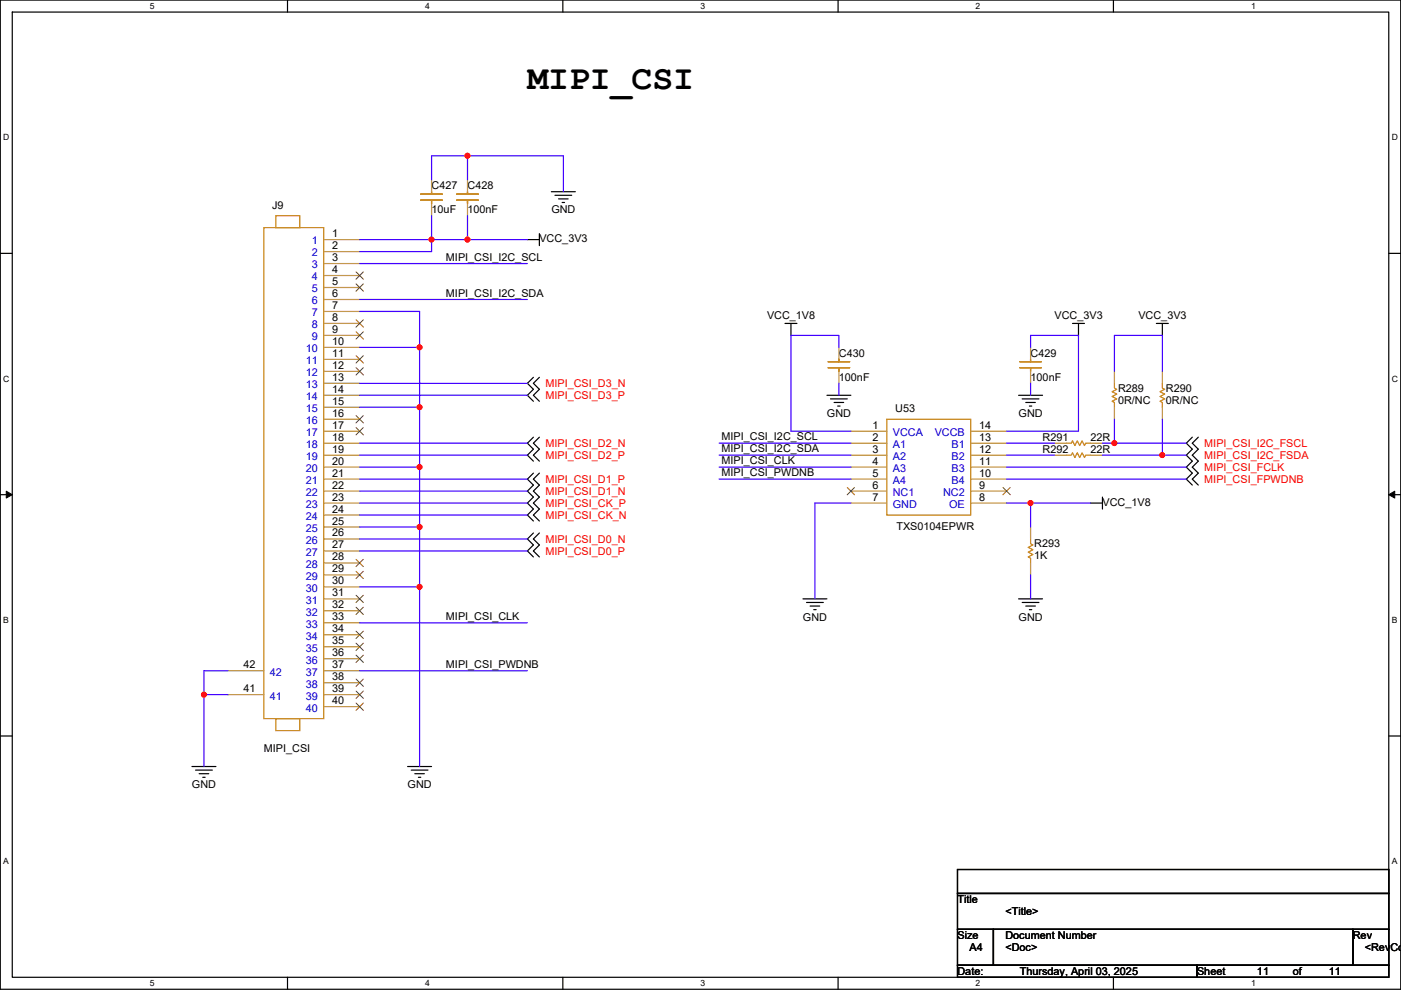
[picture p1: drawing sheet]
<svg xmlns="http://www.w3.org/2000/svg" width="297mm" height="210mm" viewBox="0 0 297 210" stroke-linecap="round" stroke-linejoin="round" font-family="sans-serif">
<path d="M.1 0h296.9v209.8h-296.9zM2.6 2.6h291.8v204.7h-291.8z" fill="none" stroke="#000" stroke-width=".25"/>
<g fill="#fff">
<path d="M31.8 .3h1v2h-1z"/>
<path d="M31.8 207.5h1v2.1h-1z"/>
</g>
<path d="M61 0v2.6M61 207.3v2.5" fill="none" stroke="#000" stroke-width=".25"/>
<g fill="#fff">
<path d="M90.1 .3h1v2h-1z"/>
<path d="M90.1 207.5h1v2.1h-1z"/>
</g>
<path d="M119.3 0v2.6M119.3 207.3v2.5" fill="none" stroke="#000" stroke-width=".25"/>
<g fill="#fff">
<path d="M148.5 .3h1v2h-1z"/>
<path d="M148.5 207.5h1v2.1h-1z"/>
</g>
<path d="M177.7 0v2.6M177.7 207.3v2.5" fill="none" stroke="#000" stroke-width=".25"/>
<g fill="#fff">
<path d="M206.9 .3h1v2h-1z"/>
<path d="M206.9 207.5h1v2.1h-1z"/>
</g>
<path d="M236.1 0v2.6M236.1 207.3v2.5" fill="none" stroke="#000" stroke-width=".25"/>
<g fill="#fff">
<path d="M265.2 .3h1v2h-1z"/>
<path d="M265.2 207.5h1v2.1h-1z"/>
<path d="M.7 28.2h1.3v2h-1.3z"/>
<path d="M295.1 28.2h1.3v2h-1.3z"/>
<path d="M.7 79.3h1.3v2.1h-1.3z"/>
<path d="M295.1 79.3h1.3v2.1h-1.3z"/>
</g>
<path d="M.1 53.7h2.5M294.4 53.7h2.6" fill="none" stroke="#000" stroke-width=".25"/>
<g fill="#fff">
<path d="M.7 130.5h1.2v2h-1.2z"/>
<path d="M295.1 130.5h1.2v2h-1.2z"/>
</g>
<path d="M.1 104.9h2.5M294.4 104.9h2.6" fill="none" stroke="#000" stroke-width=".25"/>
<path d="M1.3 104.2l1.3 .7-1.3 .7zM294.4 104.9l1.3-.7v1.4z" fill="#000" stroke="#000" stroke-width=".21"/>
<g fill="#fff">
<path d="M.7 181.7h1.2v2h-1.2z"/>
<path d="M295.1 181.7h1.2v2h-1.2z"/>
</g>
<g fill="none" stroke="#000" stroke-width=".25">
<path d="M111.8 50.8h2.6M114.4 49.6v2.5M116.9 40.7h5.1M117.7 41.4h3.5M118.4 42.2h2.1M119.2 42.9h.5M166.4 68.6h2.6M167.7 68.6v2.5M227.4 68.6h2.5M228.7 68.6v2.5M245.2 68.6h2.5M246.4 68.6v2.5"/>
<path d="M113.1 92.7l-1.3 1.3 1.3 1.3-1.3 1.2 1.3 1.3M113.1 80l-1.3 1.3 1.3 1.3-1.3 1.2 1.3 1.3M114.4 92.7l-1.3 1.3 1.3 1.3-1.3 1.2 1.3 1.3M114.4 80l-1.3 1.3 1.3 1.3-1.3 1.2 1.3 1.3M175.3 83.8h5.1M176.1 84.6h3.5M176.8 85.4h2.1M177.6 86.1h.5M216 83.8h5M216.7 84.6h3.6M217.5 85.4h2M218.2 86.1h.6"/>
<path d="M252.8 92.7l-1.3 1.3 1.3 1.3-1.3 1.2 1.3 1.3-1.3 1.3 1.3 1.3-1.3 1.2 1.3 1.3M254.1 92.7l-1.3 1.3 1.3 1.3-1.3 1.2 1.3 1.3-1.3 1.3 1.3 1.3-1.3 1.2 1.3 1.3M113.1 113.1l-1.3 1.2 1.3 1.3-1.3 1.3 1.3 1.2M113.1 100.4l-1.3 1.2 1.3 1.3-1.3 1.3 1.3 1.2-1.3 1.3 1.3 1.3-1.3 1.2 1.3 1.3M114.4 113.1l-1.3 1.2 1.3 1.3-1.3 1.3 1.3 1.2M114.4 100.4l-1.3 1.2 1.3 1.3-1.3 1.3 1.3 1.2-1.3 1.3 1.3 1.3-1.3 1.2 1.3 1.3M231.2 106.7h2.5M233.7 105.4v2.6M170.2 127h5.1M171 127.8h3.6M171.8 128.5h2M172.5 129.3h.5"/>
<path d="M216 127h5M216.7 127.8h3.6M217.5 128.5h2M218.2 129.3h.6M.1 156.1h2.5M294.4 156.1h2.6M40.7 162.6h5.1M41.5 163.3h3.5M42.2 164.1h2.1M43 164.9h.5M86.4 162.6h5.1M87.2 163.3h3.5"/>
<path d="M87.9 164.1h2.1M88.7 164.9h.5M203 184.4h91.4v5.1h-91.4zM203 189.5h91.4v7.6h-91.4zM203 197.1h7.6v7.6h-7.6zM210.6 197.1h76.2v7.6h-76.2zM286.8 197.1h7.6v7.6h-7.6zM203 204.7h50.8v2.6h-50.8zM253.8 204.7h40.6v2.6h-40.6z"/>
</g>
<g fill="none" stroke="#cc8006" stroke-width=".25">
<path d="M55.9 48.3h12.7v104.1h-12.7zM58.5 45.7h5.1v2.6h-5.1zM89.2 42.4h4.6M89.2 41.2h4.6M91.5 40.7v.5M91.5 42.4v.8M96.8 42.4h4.6M96.8 41.2h4.6M99.1 40.7v.5M99.1 42.4v.8M175.6 78h4.5M175.6 76.7h4.5"/>
<path d="M177.9 76.2v.5M177.9 78v.8M216.2 78h4.6M216.2 76.7h4.6M218.5 76.2v.5M218.5 78v.8M188 88.9h17.8v20.3h-17.8zM226.1 94h1l.3-.5 .5 1 .5-1 .5 1 .5-1 .5 1 .3-.5h1M226.1 96.5h1l.3-.5 .5 1 .5-1 .5 1 .5-1 .5 1 .3-.5h1M236.3 81.3v1l.5 .3-1 .5 1 .5-1 .5 1 .5-1 .5 .5 .3v1M246.4 81.3v1l.5 .3-1 .5 1 .5-1 .5 1 .5-1 .5 .5 .3v1M218.5 114.3v1l.5 .3-1 .5 1 .5-1 .5 1 .5-1 .5 .5 .3v1"/>
<path d="M58.5 152.4h5.1v2.6h-5.1z"/>
</g>
<g fill="none" stroke="#a84" stroke-width=".25">
<path d="M91.5 38.1v2.6M99.1 38.1v2.6M68.6 50.8h7.7M68.6 53.4h7.7M68.6 55.9h7.7M68.6 58.4h7.7M91.5 43.2v2.5M99.1 43.2v2.5M68.6 61h7.7M68.6 63.5h7.7M68.6 66.1h7.7M68.6 68.6h7.7"/>
<path d="M68.6 71.1h7.7M68.6 73.7h7.7M68.6 76.2h7.7M68.6 78.8h7.7M177.9 73.7v2.5M177.9 78.8v2.5M218.5 73.7v2.5M218.5 78.8v2.5M236.3 78.8v2.5M246.4 78.8v2.5M68.6 81.3h7.7M68.6 83.8h7.7"/>
<path d="M68.6 86.4h7.7M68.6 88.9h7.7M68.6 91.5h7.7M68.6 94h7.7M68.6 96.5h7.7M68.6 99.1h7.7M180.4 91.5h7.6M180.4 94h7.6M180.4 96.5h7.6M180.4 99.1h7.6M205.8 99.1h7.6M205.8 96.5h7.6"/>
<path d="M205.8 94h7.6M205.8 91.5h7.6M223.6 94h2.5M223.6 96.5h2.5M231.2 94h2.5M231.2 96.5h2.5M236.3 86.4v2.5M246.4 86.4v2.5M68.6 101.6h7.7M68.6 104.2h7.7M68.6 106.7h7.7M68.6 109.2h7.7"/>
<path d="M68.6 111.8h7.7M68.6 114.3h7.7M68.6 116.9h7.7M68.6 119.4h7.7M180.4 101.6h7.6M180.4 104.2h7.6M180.4 106.7h7.6M205.8 106.7h7.6M205.8 104.2h7.6M205.8 101.6h7.6M218.5 111.8v2.5M218.5 119.4v2.5"/>
<path d="M68.6 121.9h7.7M68.6 124.5h7.7M68.6 127h7.7M68.6 129.6h7.7M68.6 132.1h7.7M68.6 134.6h7.7M68.6 137.2h7.7M68.6 139.7h7.7M48.3 147.3h7.6M48.3 142.3h7.6M68.6 142.3h7.7M68.6 144.8h7.7"/>
<path d="M68.6 147.3h7.7M68.6 149.9h7.7"/>
</g>
<g fill="none" stroke="#804000" stroke-width=".21">
<path d="M75.5 57.7l1.5 1.5M77 57.7l-1.5 1.5M75.5 60.2l1.5 1.6M75.5 67.8l1.5 1.6M75.5 70.4l1.5 1.5M75.5 75.5l1.5 1.5M75.5 78l1.5 1.5M77 60.2l-1.5 1.6M77 67.8l-1.5 1.6M77 70.4l-1.5 1.5M77 75.5l-1.5 1.5M77 78l-1.5 1.5"/>
<path d="M75.5 88.2l1.5 1.5M75.5 90.7l1.5 1.5M77 88.2l-1.5 1.5M77 90.7l-1.5 1.5M75.5 118.6l1.5 1.6M77 118.6l-1.5 1.6M179.6 103.4l1.6 1.5M181.2 103.4l-1.6 1.5M212.7 103.4l1.5 1.5M214.2 103.4l-1.6 1.5M75.5 121.2l1.5 1.5M75.5 126.3l1.5 1.5"/>
<path d="M75.5 128.8l1.5 1.5M75.5 133.9l1.5 1.5M75.5 136.4l1.5 1.6M75.5 139l1.5 1.5M77 121.2l-1.5 1.5M77 126.3l-1.5 1.5M77 128.8l-1.5 1.5M77 133.9l-1.5 1.5M77 136.4l-1.5 1.6M77 139l-1.5 1.5M75.5 144l1.5 1.6M75.5 146.6l1.5 1.5"/>
<path d="M75.5 149.1l1.5 1.6M77 144l-1.5 1.6M77 146.6l-1.5 1.5M77 149.1l-1.5 1.6"/>
</g>
<g fill="none" stroke="#4200ff" stroke-width=".25">
<path d="M99.1 33h-7.6v5.1M99.1 33v5.1M99.1 33h20.3v7.7M76.3 50.8h15.2M76.3 55.9h35.5M91.5 50.8v2.6h-15.2M91.5 45.7v5.1M91.5 50.8h7.6M99.1 45.7v5.1M99.1 50.8h12.7M76.3 66.1h12.7v7.6M76.3 73.7h12.7"/>
<path d="M76.3 63.5h35.5M89 73.7v12.7M177.9 73.7v-2.6h-10.2v20.4h12.7M218.5 73.7v-2.6h10.2v20.4h-15.3M236.3 78.8v-7.7h10.1v7.7M76.3 86.4h12.7M76.3 99.1h12.7M76.3 81.3h35.5M76.3 83.8h35.5M76.3 94h35.5M76.3 96.5h35.5M89 86.4v12.7"/>
<path d="M89 99.1v12.7M152.5 94h27.9M152.5 96.5h27.9M152.5 99.1h27.9M177.9 81.3v2.5M213.4 94h10.2M213.4 96.5h10.2M213.4 99.1h38.1M218.5 81.3v2.5M233.7 96.5h12.7M233.7 94h2.6M236.3 94h15.2"/>
<path d="M236.3 88.9v5.1M246.4 88.9v7.6M246.4 96.5h5.1M76.3 111.8h12.7M76.3 101.6h35.5M76.3 104.2h35.5M76.3 106.7h35.5M76.3 109.2h35.5M76.3 114.3h35.5M76.3 116.9h35.5M89 111.8v12.7M152.5 101.6h27.9"/>
<path d="M180.4 106.7h-7.6v20.3M213.4 106.7h5.1M213.4 101.6h38.1M218.5 106.7h12.7M218.5 106.7v5.1M76.3 124.5h12.7M76.3 132.1h35.5M89 124.5v38.1M218.5 121.9v5.1M43.2 147.3v15.3M43.2 147.3h5.1M48.3 142.3h-5.1v5"/>
<path d="M76.3 142.3h35.5"/>
</g>
<g fill="#f00" stroke="#f00" stroke-width=".25">
<circle cx="91.5" cy="50.8" r=".5"/>
<circle cx="99.1" cy="33" r=".5"/>
<circle cx="99.1" cy="50.8" r=".5"/>
<circle cx="88.9" cy="73.7" r=".5"/>
<circle cx="88.9" cy="86.4" r=".5"/>
<circle cx="88.9" cy="111.8" r=".5"/>
<circle cx="88.9" cy="99.1" r=".5"/>
<circle cx="88.9" cy="124.5" r=".5"/>
<circle cx="236.3" cy="94" r=".5"/>
<circle cx="246.4" cy="96.5" r=".5"/>
<circle cx="218.5" cy="106.7" r=".5"/>
<circle cx="43.2" cy="147.3" r=".5"/>
</g>
<text font-size="7.4" x="111.8" y="18.9">MIPI_CSI</text>
<g font-size="2.3">
<text x="91.5" y="40.2">C427</text>
<text x="99.1" y="40.2">C428</text>
<text x="57.7" y="44.2">J9</text>
<text x="91.5" y="45.3">10uF</text>
<text x="99.1" y="45.3">100nF</text>
<text x="116.9" y="45.3">GND</text>
<text x="70.4" y="50.3">1</text>
<text x="70.4" y="52.8">2</text>
<text x="114.4" y="51.4">VCC_3V3</text>
<text x="70.4" y="55.4">3</text>
<text x="70.4" y="57.9">4</text>
<text x="94.5" y="55.3">MIPI_CSI_I2C_SCL</text>
<text x="70.4" y="60.5">5</text>
<text x="70.4" y="63">6</text>
<text x="70.4" y="65.5">7</text>
<text x="94.5" y="62.9">MIPI_CSI_I2C_SDA</text>
<text x="70.4" y="68.1">8</text>
<text x="70.4" y="70.6">9</text>
<text x="162.6" y="67.6">VCC_1V8</text>
<text x="223.6" y="67.6">VCC_3V3</text>
<text x="241.4" y="67.6">VCC_3V3</text>
<text x="70.4" y="73.2">10</text>
<text x="70.4" y="75.7">11</text>
<text x="177.9" y="75.7">C430</text>
<text x="218.5" y="75.7">C429</text>
<text x="70.4" y="78.2">12</text>
<text x="70.4" y="80.8">13</text>
<text x="70.4" y="83.3">14</text>
<text x="177.9" y="80.8">100nF</text>
<text x="218.5" y="80.8">100nF</text>
<text x="237" y="83.1">R289</text>
<text x="247.2" y="83.1">R290</text>
<text x="70.4" y="85.9">15</text>
<text x="70.4" y="88.4">16</text>
<text x="175.3" y="88.4">GND</text>
<text x="189.8" y="87.4">U53</text>
<text x="216" y="88.4">GND</text>
<text x="237" y="85.6">0R/NC</text>
<text x="247.2" y="85.6">0R/NC</text>
<text x="70.4" y="90.9">17</text>
<text x="70.4" y="93.5">18</text>
<text x="153" y="93.4">MIPI_CSI_I2C_SCL</text>
<text x="153" y="95.9">MIPI_CSI_I2C_SDA</text>
<text x="185" y="90.9">1</text>
<text x="185" y="93.5">2</text>
<text x="207.6" y="93.5">13</text>
<text x="207.6" y="90.9">14</text>
<text x="221" y="93.5">R291</text>
<text x="231.2" y="93.5">22R</text>
<text x="70.4" y="96">19</text>
<text x="70.4" y="98.6">20</text>
<text x="70.4" y="101.1">21</text>
<text x="153" y="98.5">MIPI_CSI_CLK</text>
<text x="153" y="101">MIPI_CSI_PWDNB</text>
<text x="185" y="96">3</text>
<text x="185" y="98.6">4</text>
<text x="185" y="101.1">5</text>
<text x="207.6" y="101.1">10</text>
<text x="207.6" y="98.6">11</text>
<text x="207.6" y="96">12</text>
<text x="221" y="96.1">R292</text>
<text x="231.2" y="96.1">22R</text>
<text x="70.4" y="103.6">22</text>
<text x="70.4" y="106.2">23</text>
<text x="185" y="103.6">6</text>
<text x="185" y="106.2">7</text>
<text x="207.6" y="106.2">8</text>
<text x="207.6" y="103.6">9</text>
<text x="233.7" y="107.2">VCC_1V8</text>
<text x="70.4" y="108.7">24</text>
<text x="70.4" y="111.3">25</text>
<text x="70.4" y="113.8">26</text>
<text x="190.1" y="112.3">TXS0104EPWR</text>
<text x="70.4" y="116.3">27</text>
<text x="70.4" y="118.9">28</text>
<text x="219.3" y="116.1">R293</text>
<text x="219.3" y="118.7">1K</text>
<text x="70.4" y="121.4">29</text>
<text x="70.4" y="124">30</text>
<text x="70.4" y="126.5">31</text>
<text x="70.4" y="129">32</text>
<text x="70.4" y="131.6">33</text>
<text x="94.5" y="131.5">MIPI_CSI_CLK</text>
<text x="170.2" y="131.6">GND</text>
<text x="216" y="131.6">GND</text>
<text x="70.4" y="134.1">34</text>
<text x="70.4" y="136.7">35</text>
<text x="51.6" y="141.7">42</text>
<text x="70.4" y="139.2">36</text>
<text x="70.4" y="141.7">37</text>
<text x="94.5" y="141.6">MIPI_CSI_PWDNB</text>
<text x="51.6" y="146.8">41</text>
<text x="70.4" y="144.3">38</text>
<text x="70.4" y="146.8">39</text>
<text x="70.4" y="149.4">40</text>
<text x="55.9" y="159.6">MIPI_CSI</text>
<text x="40.7" y="167.2">GND</text>
<text x="86.4" y="167.2">GND</text>
<text x="203" y="191.6">Title</text>
<text x="213.2" y="194.1">&lt;Title&gt;</text>
<text x="203" y="199.2">Size</text>
<text x="205.5" y="201.7">A4</text>
<text x="213.2" y="199.2">Document Number</text>
<text x="213.2" y="201.7">&lt;Doc&gt;</text>
<text x="286.8" y="199.2">Rev</text>
<text x="289.4" y="201.7">&lt;RevCo</text>
<text x="203" y="206.8">Date:</text>
<text x="216.2" y="206.8">Thursday, April 03, 2025</text>
<text x="253.8" y="206.8">Sheet</text>
<text x="266.5" y="206.8">11</text>
<text x="274.1" y="206.8">of</text>
<text x="281.7" y="206.8">11</text>
</g>
<g font-size="2.3" fill="#00c">
<text x="66.1" y="51.9">1</text>
<text x="66.1" y="54.4">2</text>
<text x="66.1" y="56.9">3</text>
<text x="66.1" y="59.5">4</text>
<text x="66.1" y="62">5</text>
<text x="66.1" y="64.6">6</text>
<text x="66.1" y="67.1">7</text>
<text x="66.1" y="69.6">8</text>
<text x="64.8" y="74.7">10</text>
<text x="64.8" y="77.3">11</text>
<text x="66.1" y="72.2">9</text>
<text x="64.8" y="79.8">12</text>
<text x="64.8" y="82.3">13</text>
<text x="64.8" y="84.9">14</text>
<text x="64.8" y="87.4">15</text>
<text x="64.8" y="90">16</text>
<text x="64.8" y="92.5">17</text>
<text x="64.8" y="95">18</text>
<text x="189.3" y="92.5">VCCA</text>
<text x="189.3" y="95">A1</text>
<text x="198.2" y="92.5">VCCB</text>
<text x="201.7" y="95">B1</text>
<text x="64.8" y="97.6">19</text>
<text x="64.8" y="100.1">20</text>
<text x="189.3" y="97.6">A2</text>
<text x="189.3" y="100.1">A3</text>
<text x="201.7" y="100.1">B3</text>
<text x="201.7" y="97.6">B2</text>
<text x="64.8" y="102.7">21</text>
<text x="64.8" y="105.2">22</text>
<text x="64.8" y="107.7">23</text>
<text x="189.3" y="102.7">A4</text>
<text x="189.3" y="105.2">NC1</text>
<text x="189.3" y="107.7">GND</text>
<text x="200" y="105.2">NC2</text>
<text x="201.2" y="107.7">OE</text>
<text x="201.7" y="102.7">B4</text>
<text x="64.8" y="110.3">24</text>
<text x="64.8" y="112.8">25</text>
<text x="64.8" y="115.4">26</text>
<text x="64.8" y="117.9">27</text>
<text x="64.8" y="120.4">28</text>
<text x="64.8" y="123">29</text>
<text x="64.8" y="125.5">30</text>
<text x="64.8" y="128.1">31</text>
<text x="64.8" y="130.6">32</text>
<text x="64.8" y="133.1">33</text>
<text x="64.8" y="135.7">34</text>
<text x="57.2" y="143.3">42</text>
<text x="64.8" y="138.2">35</text>
<text x="64.8" y="140.8">36</text>
<text x="64.8" y="143.3">37</text>
<text x="57.2" y="148.4">41</text>
<text x="64.8" y="145.8">38</text>
<text x="64.8" y="148.4">39</text>
<text x="64.8" y="150.9">40</text>
</g>
<g font-size="2.3" fill="#f00">
<text x="115.6" y="82.1">MIPI_CSI_D3_N</text>
<text x="115.6" y="84.6">MIPI_CSI_D3_P</text>
<text x="115.6" y="94.8">MIPI_CSI_D2_N</text>
<text x="255.3" y="94.8">MIPI_CSI_I2C_FSCL</text>
<text x="115.6" y="97.3">MIPI_CSI_D2_P</text>
<text x="255.3" y="97.3">MIPI_CSI_I2C_FSDA</text>
<text x="255.3" y="99.9">MIPI_CSI_FCLK</text>
<text x="115.6" y="102.4">MIPI_CSI_D1_P</text>
<text x="115.6" y="104.9">MIPI_CSI_D1_N</text>
<text x="115.6" y="107.5">MIPI_CSI_CK_P</text>
<text x="255.3" y="102.4">MIPI_CSI_FPWDNB</text>
<text x="115.6" y="110">MIPI_CSI_CK_N</text>
<text x="115.6" y="117.6">MIPI_CSI_D0_P</text>
<text x="115.6" y="115.1">MIPI_CSI_D0_N</text>
</g>
<g font-size="1.8">
<text x="31.8" y="1.9">5</text>
<text x="90.1" y="1.9">4</text>
<text x="148.5" y="1.9">3</text>
<text x="206.9" y="1.9">2</text>
<text x="265.2" y="1.9">1</text>
<text x=".7" y="29.8">D</text>
<text x="295.1" y="29.8">D</text>
<text x=".7" y="81">C</text>
<text x="295.1" y="81">C</text>
<text x=".7" y="132.1">B</text>
<text x="295.1" y="132.1">B</text>
<text x=".7" y="183.3">A</text>
<text x="295.1" y="183.3">A</text>
<text x="31.8" y="209.2">5</text>
<text x="90.1" y="209.2">4</text>
<text x="148.5" y="209.2">3</text>
<text x="206.9" y="209.2">2</text>
<text x="265.2" y="209.2">1</text>
</g>
</svg>
